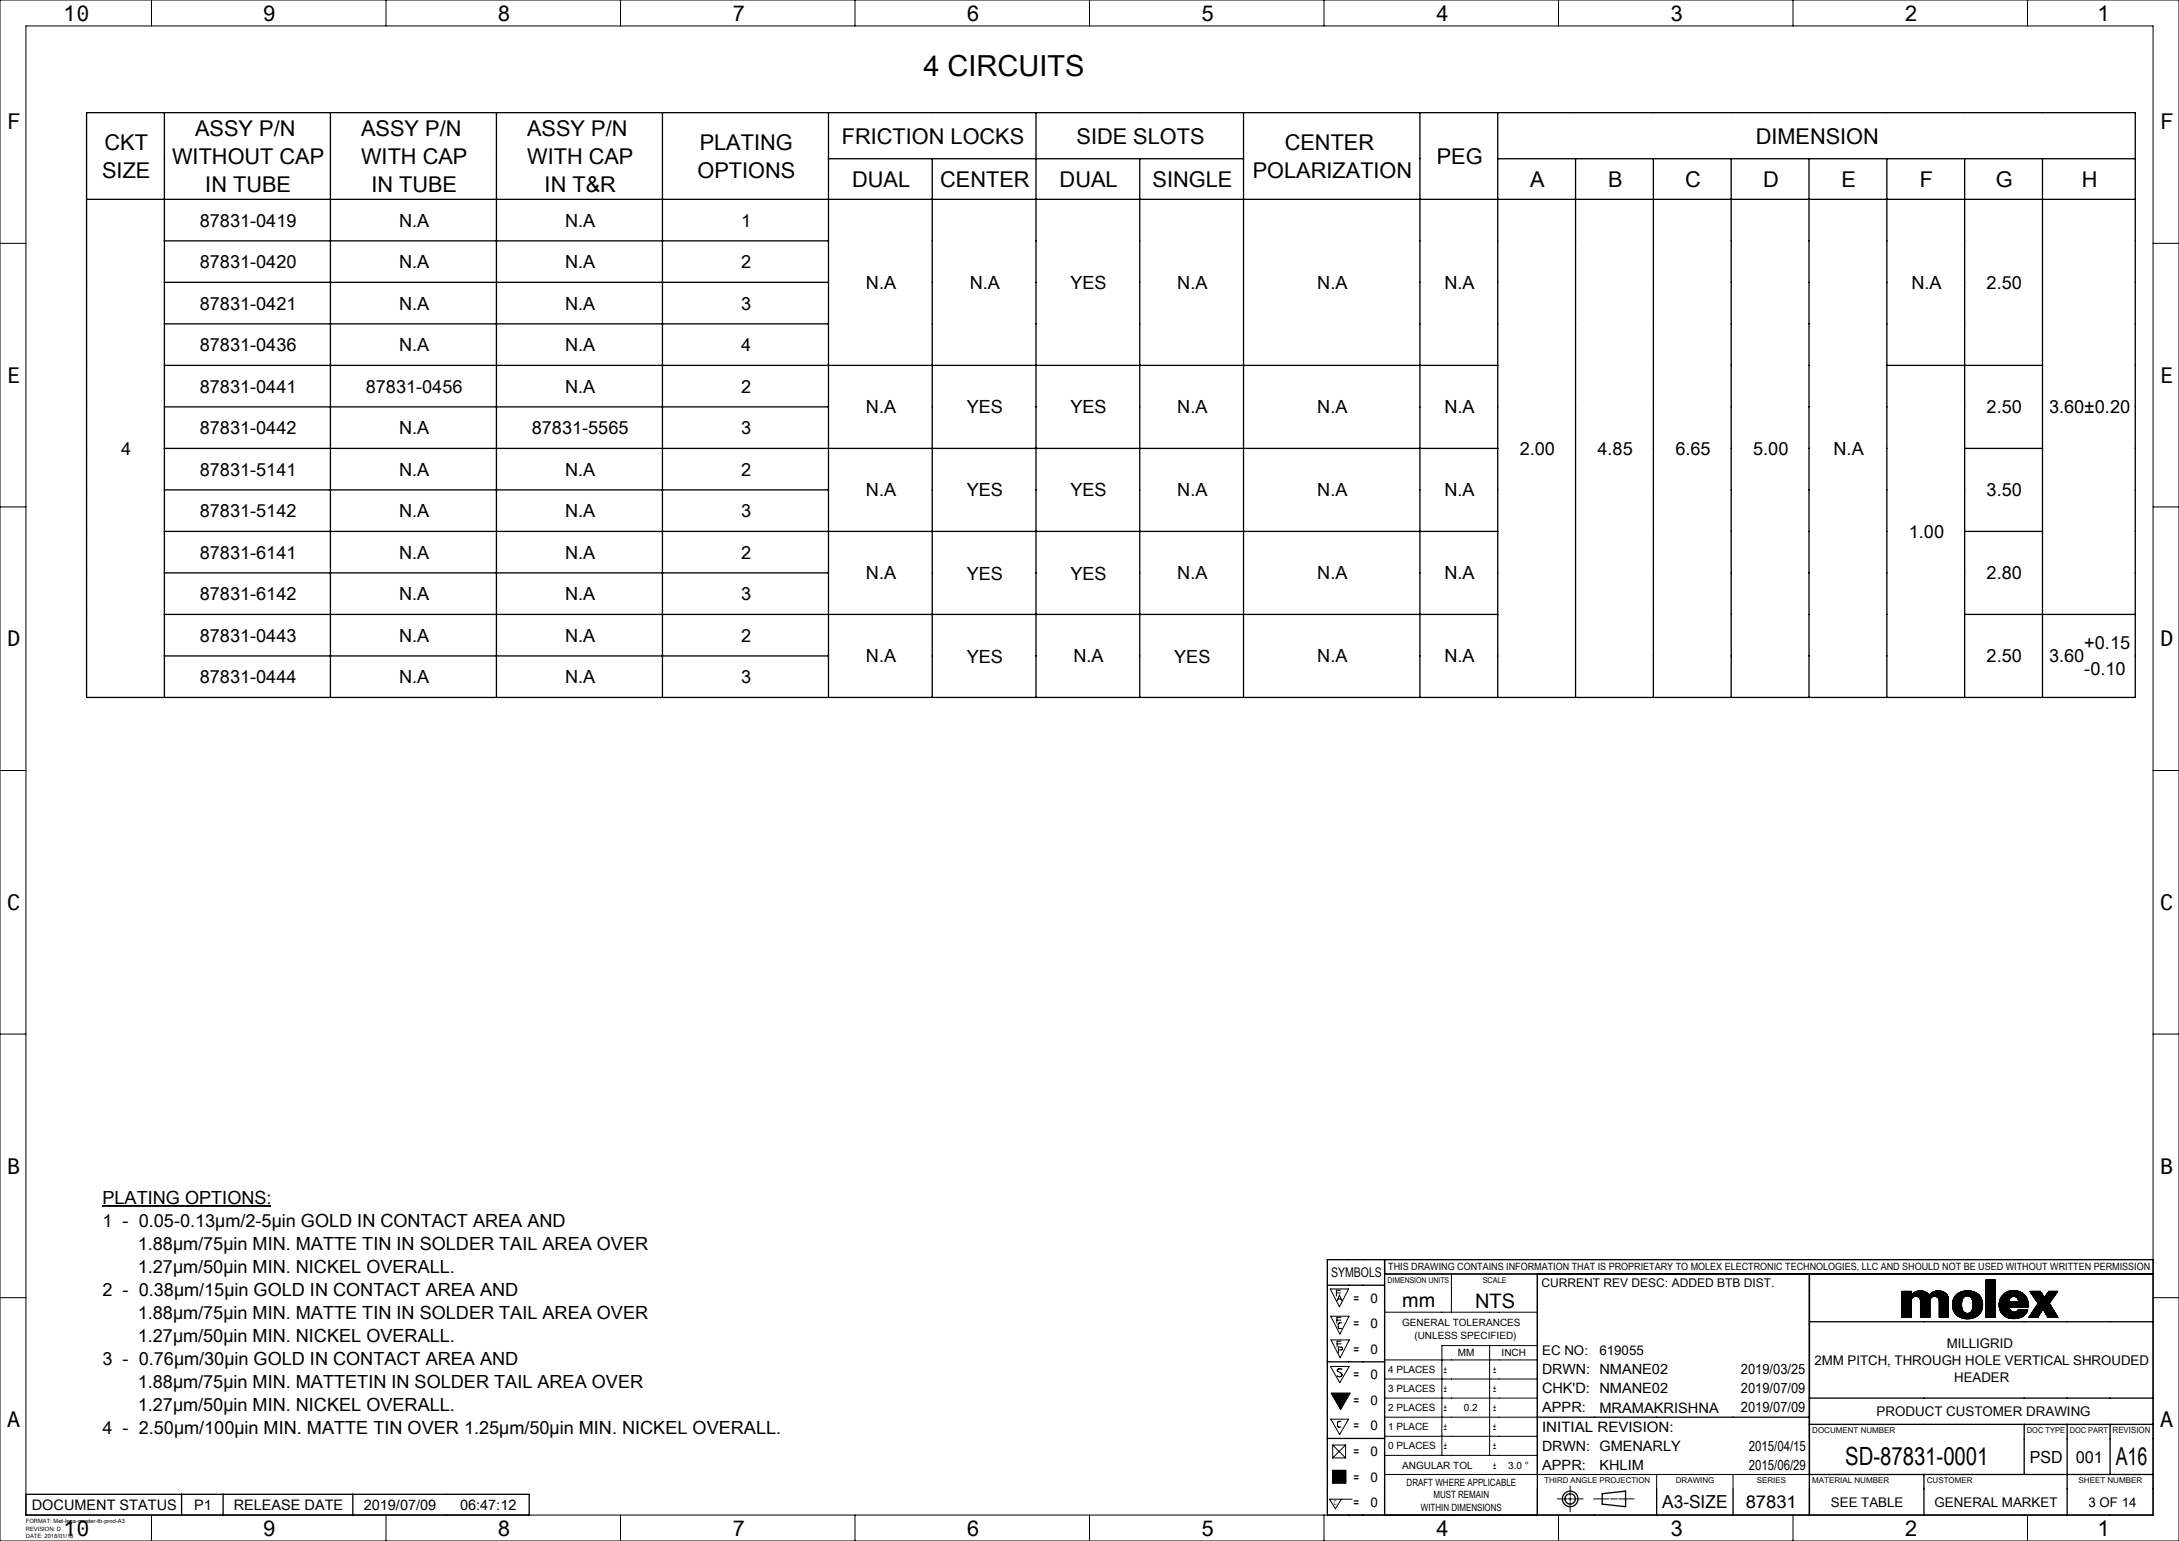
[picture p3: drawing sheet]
<svg xmlns="http://www.w3.org/2000/svg" width="420mm" height="297mm" viewBox="0 0 420 297" stroke-linecap="round" stroke-linejoin="round" font-family="sans-serif">
<g fill="none" stroke="#000" stroke-width=".19">
<path d="M0 0h420v297h-420zM5 5h410v287h-410zM29.2 0v5M74.4 0v5M119.6 0v5M164.8 0v5M210 0v5M255.2 0v5M300.4 0v5M345.6 0v5M390.8 0v5M0 46.9h5"/>
<path d="M415 46.9h5M0 97.7h5M415 97.7h5M0 148.5h5M415 148.5h5M0 199.3h5M415 199.3h5M19.8 232.3h32.3v.2h-32.3zM0 250.1h5M256.4 248.4h3.5l-1.7 3.5zM256.5 253.7h3.5l-1.7 3.4zM256.5 258.2h3.6l-1.8 3.5z"/>
<path d="M257.6 249.2h.8M257.7 254.4h.7M257.7 259h.8M257.7 250.7l.5-1.1 .4 1.1M257.9 250.4h.6M258.4 248.7h-.8v1.1M258.4 253.9h-.7v1.1M258.5 258.5h-.8v1.1M258.6 255h-.5l-.2 .3 .1 .6 .6 .2M266.9 252.9h29.4M279.8 245.5v7.4M287.1 259.3v21.2"/>
<path d="M296.3 259.3h-18.4v21.2M366.6 248.9h1.8M366.6 248.9v5M366.6 248.9h.1M366.7 248.9l-.1 .1M366.8 248.9l-.2 .2M367 248.9l-.4 .4M367.1 248.9l-.5 .5M367.2 248.9l-.6 .6M367.3 248.9l-.7 .7M367.4 248.9l-.8 .8M367.5 248.9l-.9 .9"/>
<path d="M367.6 248.9l-1 1M367.7 248.9l-1.1 1.1M367.8 248.9l-1.2 1.2M367.9 248.9l-1.3 1.3M368 248.9l-1.4 1.4M368.1 248.9l-1.5 1.5M368.2 248.9l-1.6 1.6M368.3 248.9l-1.7 1.7M368.4 250.7a.89 .89 0 0 1 .9-.9 .89 .89 0 0 1 .9 .9M368.4 253.7l-.2 .2M368.4 253.6l-.3 .3M368.4 253.5l-.4 .4"/>
<path d="M368.4 253.4l-.5 .5M368.4 253.3l-.6 .6M368.4 253.2l-.7 .7M368.4 253.2l-.8 .7M368.4 253.1l-.8 .8M368.4 253l-.9 .9M368.4 252.9l-1 1M368.4 252.8l-1.1 1.1M368.4 252.7l-1.2 1.2M368.4 252.6l-1.3 1.3M368.4 252.5l-1.4 1.4M368.4 252.4l-1.5 1.5"/>
<path d="M368.4 252.3l-1.6 1.6M368.4 252.2l-1.7 1.7M368.4 252.1l-1.8 1.8M368.4 252l-1.8 1.8M368.4 251.9l-1.8 1.8M368.4 251.8l-1.8 1.8M368.4 251.7l-1.8 1.8M368.4 251.6l-1.8 1.8M368.4 251.5l-1.8 1.8M368.4 251.4l-1.8 1.8M368.4 251.3l-1.8 1.9M368.4 251.2l-1.8 1.8"/>
<path d="M368.4 251.1l-1.8 1.8M368.4 251l-1.8 1.8M368.4 250.9l-1.8 1.8M368.4 250.8l-1.8 1.9M368.4 250.8l-1.8 1.8M368.4 250.7v3.2h-1.8M368.4 250.7l-1.8 1.8M368.4 249.6l-1.8 1.8M368.4 249.5l-1.8 1.8M368.4 249.4l-1.8 1.8M368.4 249.3l-1.8 1.9M368.4 249.3l-1.8 1.8"/>
<path d="M368.4 249.2l-1.8 1.8M368.4 249.1l-1.8 1.8M368.4 249l-1.8 1.8M368.4 248.9l-1.8 1.8M368.4 248.9v.7M368.4 250.6l-1.8 1.8M368.4 250.5l-1.8 1.8M368.5 250.4l-1.9 1.9M368.8 249.2l-2.2 2.2M369 249.1l-2.4 2.4M369.1 249l-2.5 2.5M369.2 249l-2.6 2.6"/>
<path d="M369.4 248.9l-2.8 2.8M369.5 248.9l-2.9 2.9M369.6 248.8l-3 3M369.7 248.8l-3.1 3.1M369.7 248.8l-3.1 3.2M369.8 248.8l-3.2 3.2M369.9 248.8l-3.3 3.3M369.9 250.1l1.2-1.1-1.2 1.1M370 248.8l-3.4 3.4M370.1 250.3l1.2-1.2-1.2 1.2M370.1 248.8l-1.2 1.1M370.1 248.8l-1.1 1.1"/>
<path d="M370.2 251.1l1.6-1.6-1.6 1.7M370.2 250.9l1.5-1.5-1.5 1.7M370.2 250.8l1.5-1.4-1.5 1.5M370.2 250.7v3.2M370.2 248.8l-1.1 1.1M370.2 248.8l-1 1M370.3 248.8l-1.1 1M370.3 248.8l-1 1M370.5 248.8l-1.1 1M370.5 248.8l-1 1.1M370.6 248.8l-1.1 1.1M370.6 248.8l-1 1.1"/>
<path d="M370.7 248.8l-1.1 1.1M370.7 248.9l-1.1 1M370.8 248.9l-1.1 1M370.8 248.9l-1.1 1.1M370.9 248.9l-1.1 1.1M371 248.9l-1.1 1.2M371.1 249l-1.1 1.1M371.1 249l-1.1 1.2M371.2 249.1l-1.2 1.1M371.3 249.1l-1.2 1.3M371.4 249.1l-1.3 1.4M371.5 249.2l-1.3 1.4"/>
<path d="M371.5 249.3l-1.3 1.3M371.6 249.3l-1.4 1.4M371.6 249.3l-1.4 1.5M371.9 249.6l-1.7 1.6M371.9 249.6a2.3 2.3 0 0 0-3.5 0M372 253.9h.1M372 253.8l-.1 .1M372 253.7l-.2 .2M372 253.6l-.3 .3M372 253.5l-.4 .4M372 253.4l-.5 .5M372 253.3l-.6 .6"/>
<path d="M372 253.1l-.8 .8M372 253l-.9 .9M372 252.9l-1 1M372 252.8l-1.1 1.1M372 252.7l-1.2 1.2M372 252.6l-1.3 1.3M372 252.5l-1.4 1.4M372 252.4l-1.5 1.5M372 252.3l-1.6 1.6M372 252.2l-1.7 1.7M372 252.1l-1.8 1.8M372 252l-1.8 1.8"/>
<path d="M372 251.9l-1.8 1.9M372 251.9l-1.8 1.8M372 251.8l-1.8 1.8M372 251.6l-1.8 1.9M372 251.6l-1.8 1.8M372 251.5l-1.8 1.8M372 251.4l-1.8 1.8M372 251.3l-1.8 1.9M372 251.3l-1.8 1.8M372 251.2l-1.8 1.8M372 251.1l-1.8 1.8M372 251l-1.8 1.9"/>
<path d="M372 251l-1.8 1.8M372 250.9l-1.8 1.8M372 250.8l-1.8 1.8M372 250.7l-1.8 1.9M372 250.6l-1.8 1.8M372 250.5l-1.8 1.9M372 250.5l-1.8 1.8M372.1 250.4l-1.9 1.9M372.2 250.2l-2 2M372.3 249.2l-2.1 2.1M372.4 249.1l-2.2 2.3M372.6 249l-2.4 2.4"/>
<path d="M372.8 248.9l-2.6 2.6M372.9 248.9l-2.7 2.7M373 248.9l-2.8 2.8M373 248.8l-2.8 2.9M373.1 248.8l-2.9 3M373.2 248.8l-3 3M373.3 248.8l-3.1 3.1M373.3 248.8l-3.1 3.2M373.5 248.8l-3.3 3.3M373.6 248.8l-1.2 1.2M373.7 248.8l-1.2 1.1M373.7 248.8l-1.1 1.1"/>
<path d="M373.8 248.8l-1.1 1.1M373.8 248.8l-1 1M373.9 248.8l-1.1 1M374 248.8l-1 1M374.1 248.8l-1 1.1M374.2 248.9l-1 1M374.3 248.9l-1.1 1M374.4 248.9l-1.1 1.1M374.4 248.9l-1 1.1M374.5 249l-1 1M374.6 249l-1.1 1.1M374.7 249l-1.1 1.1"/>
<path d="M374.7 249.1l-1.1 1.1M374.8 249.1l-1.1 1.2M374.8 249.1l-1.1 1.3M375 249.2l-1.3 1.3M375 249.3l-1.2 1.2M375 249.3l-1.2 1.3M375.1 249.3l-1.3 1.3M375.1 249.4l-1.3 1.3M375.2 249.4l.3 .8v3.7h-1.7v-3.2a.89 .89 0 0 0-.9-.9 .89 .89 0 0 0-.9 .9v3.2h-1.8M375.2 249.4a2.3 2.3 0 0 0-3.3 .2M375.2 249.4l-1.4 1.4M375.2 249.4l-1.4 1.5"/>
<path d="M375.3 249.5l-1.5 1.5M375.3 249.6l-1.5 1.5M375.3 249.6l-1.5 1.6M375.4 249.6l-1.6 1.6M375.4 249.7l-1.6 1.6M375.4 249.7l-1.6 1.7M375.4 249.8l-1.6 1.7M375.5 249.8l-1.7 1.7M375.5 249.9l-1.7 1.7M375.5 250l-1.7 1.7M375.5 250l-1.7 1.8M375.5 250.1l-1.7 1.8"/>
<path d="M375.5 250.2l-1.7 1.7M375.5 252.7l-1.2 1.2M375.5 252.5l-1.3 1.4M375.5 252.5l-1.4 1.4M375.5 252.4l-1.4 1.5M375.5 252.4l-1.5 1.5M375.5 252.3l-1.6 1.6M375.5 252.2l-1.6 1.7M375.5 252.2l-1.7 1.7M375.5 252.1l-1.7 1.8M375.5 252l-1.7 1.7M375.5 251.9l-1.7 1.8"/>
<path d="M375.5 251.9l-1.7 1.7M375.5 251.8l-1.7 1.8M375.5 251.8l-1.7 1.7M375.5 251.7l-1.7 1.7M375.5 251.6l-1.7 1.8M375.5 251.5l-1.7 1.8M375.5 251.5l-1.7 1.7M375.5 251.4l-1.7 1.7M375.5 251.3l-1.7 1.8M375.5 251.3l-1.7 1.7M375.5 251.2l-1.7 1.8M375.5 251.1l-1.7 1.8"/>
<path d="M375.5 251l-1.7 1.8M375.5 251l-1.7 1.7M375.5 250.9l-1.7 1.8M375.5 250.9l-1.7 1.7M375.5 250.8l-1.7 1.7M375.5 250.7l-1.7 1.8M375.5 250.7l-1.7 1.7M375.5 250.6l-1.7 1.8M375.5 250.5l-1.7 1.7M375.5 250.4l-1.7 1.8M375.5 250.4l-1.7 1.7M375.5 250.3l-1.7 1.8"/>
<path d="M375.5 250.3l-1.7 1.7M375.5 253.9h.1M375.5 253.8l-.1 .1M375.5 253.7l-.1 .2M375.5 253.7l-.2 .2M375.5 253.6l-.3 .3M375.5 253.5l-.4 .4M375.5 253.4l-.4 .5M375.5 253.4l-.5 .5M375.5 253.3l-.5 .6M375.5 253.3l-.6 .6M375.5 253.2l-.7 .7"/>
<path d="M375.5 253.1l-.7 .8M375.5 253l-.8 .9M375.5 253l-.9 .9M375.5 252.9l-1 1M375.5 252.8l-1 1.1M375.5 252.8l-1.1 1.1M375.5 252.7l-1.1 1.2M376.7 252.9a3.3 3.3 0 0 0 4.4 .7M377.4 249.3l-.7 .7M377.5 249.2l-.8 .9M377.7 249.1l-1.1 1.1M377.7 253.8l1-.8-.9 .9"/>
<path d="M377.8 249.1l-1.2 1.2M377.9 249l-1.4 1.4M378 253.9l.9-.8-.9 .9M378 249l-1.5 1.5M378.1 249l-1.6 1.6M378.1 251.5l-1.4 1.4M378.1 251.4l-1.5 1.4M378.1 251.6l-1.4 1.4 1.4-1.4M378.1 251.3l-1.5 1.5 1.5-1.4M378.1 251.2l-1.5 1.5M378.1 251.7l-1.3 1.3M378.1 251.8l-1.3 1.3"/>
<path d="M378.1 251.1l-1.5 1.5M378.1 251.8l-1.3 1.3 1.3-1.2M378.1 251.9l-1.2 1.3M378.1 251l-1.6 1.6M378.1 252l-1.2 1.2M378.1 250.9l-1.6 1.6M378.1 252.1l-1.2 1.2M378.2 250.8l-1.7 1.7M378.2 252.1l-1.2 1.2M378.2 252.2l-1.2 1.1M378.2 250.7l-1.7 1.7M378.2 252.2l-1.2 1.2"/>
<path d="M378.2 250.6l-1.7 1.8M378.2 252.3l-1.1 1.1 1.1-1.1M378.2 252.4l-1.1 1.1M378.3 250.5l-1.9 1.8 1.8-1.7M378.3 252.4l-1.1 1.1M378.3 248.9l-1.9 1.9M378.3 252.5l-1.1 1M378.3 252.5a.98 .98 0 0 0 .9 .6 .98 .98 0 0 0 .9-.6M378.3 252.5l-1.1 1.1M378.3 252.6l-1 1 1-1M378.3 250.3l-1.9 1.9M378.3 252.6l-.9 1"/>
<path d="M378.4 252.7l-1 1M378.4 252.8l-.9 .9M378.4 248.9l-2 2M378.5 252.8l-1 .9M378.5 248.8l-2.1 2.2M378.5 252.8l-.9 1M378.5 252.9l-.8 .9 .9-.9M378.6 248.8l-2.2 2.2M378.6 248.8l-2.3 2.3M378.7 253l-.9 .9M378.7 248.8l-2.4 2.4M378.7 253l-.8 .9"/>
<path d="M378.8 253l-.9 .9M378.9 248.8l-2.6 2.5M378.9 248.8l-2.6 2.6M379 253.1l-1 .9M379 248.8l-2.7 2.6M379 253.1l-.9 .9M379.1 248.8l-2.8 2.7M379.1 253.1l-.9 .9M379.1 248.8l-2.8 2.8M379.2 253.1l-.9 .9M379.2 248.8l-2.9 2.8M379.2 253.1l-.9 1"/>
<path d="M379.2 248.8l-2.9 2.9M379.3 253.1l-.9 1M379.4 248.8l-3.1 3M379.4 253.1l-1 1M379.5 248.8l-3.1 3.1M379.5 253.1l-1 1M379.6 248.8l-3.2 3.2M379.6 253l-1 1.1M379.7 248.8l-3.3 3.3M379.8 252.9l-1.2 1.2M379.8 248.8l-1.1 1.1M379.8 250l1-.9-.9 .9"/>
<path d="M379.9 248.8l-1 1M379.9 248.8l-.9 1M380 248.8l-.9 1M380 248.9l-.9 .9M380.1 248.9l-.9 .9M380.1 250.4l.2 .8-.2 1.3M380.1 250.4a1.02 1.02 0 0 0-1.1-.6 1.02 1.02 0 0 0-.8 1l-.1 .9 .2 .8M380.1 248.9l-.8 .9M380.2 252.1l1.8-1.6-1.8 1.7M380.2 248.9l-.9 .9M380.3 250.9l1.3-1.2-1.3 1.3M380.3 248.9l-.9 .9"/>
<path d="M380.3 251.1l1.4-1.3-1.4 1.4M380.3 251.6l1.5-1.5-1.5 1.6M380.3 248.9l-.8 .9M380.4 248.9l-.9 .9M380.4 249l-.8 .8M380.5 249l-.9 .8M380.5 249l-.9 .9M380.6 249l-.9 .9M380.6 249l-.8 1 .9-.9M380.7 249.1l-.9 .9M380.8 249.1l-.9 1M380.9 249.2l-.9 .9"/>
<path d="M381 249.2l-1 1M381.1 249.3l-1 1M381.1 249.3l-1 1.1 1-1.1M381.1 249.3a3.3 3.3 0 0 0-4.4 .7 3.1 3.1 0 0 0 0 2.9M381.1 249.3l.7 .7M381.2 249.3l-1.1 1.1M381.2 249.4l-1.1 1.1M381.3 249.4l-1.1 1.1M381.3 249.4l-1.1 1.2M381.3 249.5l-1.1 1.1M381.4 249.5l-1.2 1.2M381.4 249.6l-1.2 1.2"/>
<path d="M381.5 249.6l-1.3 1.3M381.5 253.3l-.1 .1M381.6 249.7l-1.3 1.3M381.6 249.7l-1.3 1.4M381.7 249.8l-1.4 1.5M381.7 253l-.6 .6M381.7 249.9l-1.4 1.4M381.8 250l-1.5 1.4M381.8 250l-1.5 1.5M381.8 250a2.85 2.85 0 0 1-.7 3.6M381.8 252.9l-.8 .8M381.9 250.2l-1.6 1.6"/>
<path d="M381.9 252.8l-1 1M381.9 250.2l-1.6 1.7M381.9 252.7l-1.2 1.1M381.9 250.3l-1.6 1.6M381.9 250.3l-1.6 1.7M381.9 250.4l-1.7 1.7M382 252.5l-1.5 1.4M382 250.5l-1.8 1.9M382 252.4l-1.6 1.6M382 250.6l-1.9 1.9M382 250.6l-1.9 2M382 252.3l-1.7 1.7"/>
<path d="M382 250.7l-2 2.1M382.1 252.2l-1.8 1.8M382.1 250.7l-3.4 3.4M382.1 250.8l-3.4 3.3M382.1 252.1l-1.9 2M382.1 250.8l-3.3 3.4M382.1 250.9l-3.3 3.3M382.1 252.1l-2 2M382.1 250.9l-3.2 3.3M382.1 252l-2.1 2.1M382.1 251l-3.1 3.2M382.1 251.1l-3.1 3.1"/>
<path d="M382.1 251.9l-2.2 2.2M382.1 251.1l-3 3.1M382.1 251.8l-2.3 2.3M382.1 251.2l-3 3M382.1 251.7l-2.4 2.5M382.1 251.2l-2.9 3M382.1 251.7l-2.5 2.5M382.1 251.3l-2.8 2.9M382.2 251.6l-2.6 2.6M382.2 251.4l-2.9 2.8M382.2 251.5l-2.7 2.7M382.2 251.5l-2.8 2.7"/>
<path d="M382.8 246.7v7.2h1.8v-7.2M382.8 246.7h1.8M382.8 246.7h.1M382.9 246.7l-.1 .2M383 246.7l-.2 .2M383 246.7l-.2 .3M383.1 246.7l-.3 .3M383.2 246.7l-.4 .4M383.2 246.7l-.4 .5M383.3 246.7l-.5 .5M383.3 246.7l-.5 .6M383.5 246.7l-.7 .7"/>
<path d="M383.5 246.7l-.7 .8M383.6 246.7l-.8 .8M383.6 246.7l-.8 .9M383.7 246.7l-.9 .9M383.8 246.7l-1 1M383.8 246.7l-1 1.1M383.9 246.7l-1.1 1.2M384 246.7l-1.2 1.2M384.1 246.7l-1.3 1.3M384.2 246.7l-1.4 1.4M384.2 246.7l-1.4 1.5M384.3 246.7l-1.5 1.5"/>
<path d="M384.4 246.7l-1.6 1.6M384.5 246.7l-1.7 1.7M384.5 246.7l-1.7 1.8M384.6 253.8l-.1 .1M384.6 253.7l-.2 .2M384.6 253.6l-.2 .3M384.6 253.6l-.3 .3M384.6 253.5l-.4 .4M384.6 253.3l-.5 .6M384.6 253.3l-.6 .6M384.6 253.2l-.7 .7M384.6 253.1l-.8 .8"/>
<path d="M384.6 253l-.9 .9M384.6 252.9l-1 1M384.6 252.8l-1.1 1.1M384.6 252.7l-1.2 1.2M384.6 252.6l-1.3 1.3M384.6 252.5l-1.4 1.4M384.6 252.4l-1.5 1.5M384.6 252.3l-1.6 1.6M384.6 252.2l-1.7 1.7M384.6 252.1l-1.8 1.8M384.6 252l-1.8 1.9M384.6 252l-1.8 1.8"/>
<path d="M384.6 251.9l-1.8 1.8M384.6 251.8l-1.8 1.8M384.6 251.7l-1.8 1.9M384.6 251.7l-1.8 1.8M384.6 251.6l-1.8 1.8M384.6 251.5l-1.8 1.8M384.6 251.4l-1.8 1.9M384.6 251.3l-1.8 1.8M384.6 251.2l-1.8 1.8M384.6 251.1l-1.8 1.9M384.6 251.1l-1.8 1.8M384.6 251l-1.8 1.8"/>
<path d="M384.6 250.9l-1.8 1.9M384.6 250.8l-1.8 1.9M384.6 250.8l-1.8 1.8M384.6 250.7l-1.8 1.8M384.6 250.6l-1.8 1.8M384.6 250.5l-1.8 1.9M384.6 250.4l-1.8 1.9M384.6 250.4l-1.8 1.8M384.6 250.3l-1.8 1.8M384.6 250.2l-1.8 1.9M384.6 250.2l-1.8 1.8M384.6 250.1l-1.8 1.8"/>
<path d="M384.6 250l-1.8 1.8M384.6 249.9l-1.8 1.9M384.6 249.8l-1.8 1.8M384.6 249.7l-1.8 1.8M384.6 249.6l-1.8 1.9M384.6 249.6l-1.8 1.8M384.6 249.5l-1.8 1.8M384.6 249.4l-1.8 1.9M384.6 249.3l-1.8 1.9M384.6 249.3l-1.8 1.8M384.6 249.2l-1.8 1.8M384.6 249.1l-1.8 1.8"/>
<path d="M384.6 249l-1.8 1.9M384.6 248.9l-1.8 1.9M384.6 248.9l-1.8 1.8M384.6 248.8l-1.8 1.8M384.6 248.7l-1.8 1.9M384.6 248.7l-1.8 1.8M384.6 248.6l-1.8 1.8M384.6 248.4l-1.8 1.9M384.6 248.4l-1.8 1.8M384.6 248.3l-1.8 1.8M384.6 248.2l-1.8 1.8M384.6 248.1l-1.8 1.9"/>
<path d="M384.6 248.1l-1.8 1.8M384.6 248l-1.8 1.8M384.6 247.9l-1.8 1.8M384.6 247.8l-1.8 1.9M384.6 247.8l-1.8 1.8M384.6 247.7l-1.8 1.8M384.6 247.6l-1.8 1.8M384.6 247.5l-1.8 1.9M384.6 247.4l-1.8 1.9M384.6 247.4l-1.8 1.8M384.6 247.3l-1.8 1.8M384.6 247.2l-1.8 1.9"/>
<path d="M384.6 247.2l-1.8 1.8M384.6 247.1l-1.8 1.8M384.6 246.9l-1.8 1.9M384.6 246.9l-1.8 1.8M384.6 246.8l-1.8 1.8M384.6 246.7l-1.8 1.8M385.3 251.8l.4 1.1M385.3 251.2v.6M386.4 249.2l-.6 .6M386.6 249.1l-.9 .9M386.7 249l-1.1 1.1M386.9 249l-1.3 1.3"/>
<path d="M387 248.9l-1.5 1.5M387.1 248.9l-1.6 1.6M387.2 248.8l-1.7 1.8M387.3 250.8l-1.8 1.7M387.3 250.7l-1.8 1.8M387.3 250.8l-1.8 1.8M387.3 251.9l-1.4 1.4M387.3 252l-1.3 1.3M387.3 250.6l-1.8 1.8M387.3 252.1l-1.3 1.2M387.3 250.5l-1.8 1.9M387.3 252.1l-1.2 1.3"/>
<path d="M387.3 248.8l-1.9 1.9M387.3 250.9l-1.8 1.7M387.3 250.4l-1.9 1.9M387.3 252.2l-1.2 1.2M387.3 252.3l-1.2 1.2M387.4 252.3l-1.2 1.2M387.4 250.3l-2 2M387.4 252.4l-1.2 1.1M387.4 250.9l-1.8 1.8M387.4 248.8l-2 2M387.4 252.4l-1.1 1.2M387.5 248.8l-2.1 2.1"/>
<path d="M387.5 252.5l-1.1 1.2M387.5 250.9l-1.9 1.9M387.5 252.6l-1.1 1.1M387.5 248.8l-2.1 2.2M387.6 252.6l-1.1 1.1M387.6 250.1a.9 .9 0 0 1 1-.1 .9 .9 0 0 1 .4 .9h-1.7l.1-.6zM387.6 252.7l-1.1 1M387.6 248.8l-2.2 2.2M387.6 250.9l-2 1.9M387.6 252.7l-1 1.1M387.7 250.9l-2 2M387.7 252.7l-1.1 1.1"/>
<path d="M387.7 250.9l-2 2 2.1-2M387.8 252.8l-1 1.1M387.8 248.7l-2.5 2.5M387.9 250.9l-2.2 2.1M387.9 252.8l-1.1 1.1M387.9 248.7l-2.6 2.6M387.9 250.9l-2.1 2.1M387.9 248.7l-2.6 2.7M388 252.9l-1.1 1M388 250.9l-2.2 2.2 2.2-2.2M388 248.7l-2.7 2.7M388.1 252.9l-1.2 1"/>
<path d="M388.1 248.7l-2.8 2.8M388.1 252.9l-1.1 1.1M388.2 250.9l-2.3 2.3M388.2 252.9l-1.1 1.1M388.2 248.7l-2.9 2.9M388.2 251.9l2.2-2.1-2.1 2.1M388.3 252.9l-1.2 1.1M388.3 250.9l-2.4 2.3M388.3 248.7l-3 3M388.3 250.9l-1 1M388.3 252.9l-1.1 1.1M388.4 248.7l-3.1 3.1"/>
<path d="M388.4 250.9l-1 1M388.4 249.9l1-.9-1 .9M388.4 252.9l-1.2 1.2M388.5 250.9l-1.1 1M388.5 248.7l-3.2 3.2M388.5 252.9l-1.2 1.2M388.5 250.9l-1 1M388.5 248.8l-3.2 3.1M388.6 248.8l-3.2 3.2M388.6 250.9l-1.1 1M388.7 250.9l-1 1M388.7 248.8l-3.3 3.3"/>
<path d="M388.7 252.7l-1.4 1.4M388.8 250.9l-1.1 1M388.8 248.8l-3.4 3.4M388.8 250.9l-1 1M388.9 248.8l-1.2 1.2M388.9 250.9l-1.1 1M388.9 248.8l-1.1 1.1M388.9 250.9l-1 1M389 248.8l-1.1 1.1M389 251.9l1.7-1.6-1.7 1.6M389 250.9l-1 1M389 248.9l-1 1"/>
<path d="M389 250.5l1.1-1-1.1 1.1M389 252.4l-.1 .2M389.1 250.8l1.2-1.2-2.3 2.3M389.1 252.4l-1.7 1.7M389.1 248.9l-1 1M389.1 252.4l-1.6 1.7M389.2 248.9l-1 1M389.2 248.9l-.9 1M389.2 252.4l-1.7 1.7M389.3 252.4l-1.7 1.7M389.3 248.9l-.9 1M389.4 252.4l-1.7 1.7"/>
<path d="M389.5 249l-1 .9M389.5 249l-.9 1M389.5 252.4l-1.7 1.7M389.5 249.1l-.8 .9M389.6 252.4l-1.7 1.7M389.7 249.1l-1 1M389.7 252.4l-1.7 1.7M389.7 249.1l-.9 1 .9-.9M389.8 249.2l-1 1M389.8 252.4l-1.7 1.7M389.8 249.2l-.9 1M389.9 252.4l-1.7 1.7"/>
<path d="M389.9 249.3l-1 .9M389.9 249.3l-1 1M390 249.3l-1 1.1M390 252.4l-1.8 1.7M390 249.4l-1 1M390 252.4l-1.7 1.7M390.1 249.4l-1.1 1.1M390.1 252.4l-1.7 1.7M390.2 249.5l-1.2 1.1M390.2 252.4l-1.7 1.7M390.2 249.5l-1.1 1.2M390.2 249.6l-1.1 1.1"/>
<path d="M390.3 252.4l-1.7 1.7M390.3 249.7l-2.2 2.2M390.3 252.4l-1.6 1.7M390.4 249.8l-2.1 2.1M390.4 249.8l-2 2.1M390.5 249.9l-2.1 2M390.5 252.4l-1.8 1.7M390.5 249.9l-2 2M390.5 252.4l-1.6 1.7M390.5 250l-1.9 1.9M390.5 253.1l-.4 .5M390.6 250l-1.9 1.9"/>
<path d="M390.6 250.1l-1.9 1.8M390.6 252.4l-1.6 1.7M390.6 250.1a2.85 2.85 0 0 0-3-1.3 2.85 2.85 0 0 0-2.3 2.4M390.6 250.1l.3 .7 .1 1.1h-3.7a.92 .92 0 0 0 .6 .9 .92 .92 0 0 0 1.1-.4h1.9M390.6 250.1l-1.8 1.8M390.6 250.1l-1.7 1.8M390.6 250.2l-1.7 1.7M390.6 253l-.7 .7M390.6 252.4l-1.6 1.6M390.7 252.4l-1.6 1.6M390.7 252.9l-.9 .9M390.7 250.3l-1.5 1.6"/>
<path d="M390.7 250.4l-1.5 1.5M390.7 250.4l-1.4 1.5M390.8 252.8l-1.1 1M390.8 250.5l-1.5 1.4M390.8 252.4l-1.6 1.6M390.8 250.5l-1.4 1.4M390.8 250.6l-1.3 1.3M390.8 252.6l-1.3 1.3M390.8 252.4l-1.5 1.6M390.8 250.7l-1.2 1.2M390.8 252.5l-1.4 1.4M390.9 252.4a2.62 2.62 0 0 1-3.1 1.7 2.64 2.64 0 0 1-2.1-1.2"/>
<path d="M390.9 250.7l-1.2 1.2M390.9 250.8l-1.1 1.1M390.9 250.9l-1 1M390.9 251l-.9 .9M390.9 251.1l-.8 .8M390.9 251.1l-.7 .8M391 251.2l-.8 .7M391 251.2l-.7 .7M391 251.3l-.6 .6M391 251.4l-.5 .5M391 251.5l-.4 .4M391 251.5l-.3 .4"/>
<path d="M391 251.6l-.3 .3M391 251.7l-.2 .2M391 251.8l-.1 .1M391 251.8v.1M391 253.9h1.8l1-1.6 .9 1.6M391.3 248.9h.1M391.4 248.9l-.1 .1M391.5 248.9l-.2 .1M391.6 248.9l-.2 .2M391.7 248.9l-.3 .2M391.8 248.9l-.3 .3M391.9 248.9l-.4 .3"/>
<path d="M391.9 248.9l-.4 .4M392 248.9l-.4 .4M392.1 248.9l-.5 .5M392.1 250.2l1.3-1.2-1.2 1.2M392.2 248.9l-.6 .5M392.2 248.9l-.5 .6M392.3 248.9l-.6 .6M392.4 250.5l1.2-1.2-1.2 1.3M392.4 248.9l-.7 .7M392.5 250.6l1.2-1.1-1.2 1.2M392.5 248.9l-.7 .7M392.6 248.9l-.8 .8"/>
<path d="M392.7 248.9l-.8 .9 .9-.9M392.8 248.9l-.9 .9M392.8 253.8v.1M392.9 248.9l-1 .9M392.9 253.7l-.2 .2M392.9 248.9l-1 1M393 253.5l-.3 .4M393.1 248.9l-1.1 1.1M393.1 253.4l-.5 .5M393.2 248.9l-1.1 1.2 1.1-1.2M393.2 253.2l-.6 .7M393.3 248.9h-2l1.5 2.3-1.8 2.7"/>
<path d="M393.3 248.9l.7 1.2M393.3 248.9l-1.2 1.2M393.4 249.1l-1.2 1.2M393.4 252.9l-1 1M393.5 249.2l-1.2 1.1M393.5 249.2l-1.2 1.2M393.5 252.7l-1.1 1.2M393.5 249.3l-1.2 1.2M393.6 252.6l-1.3 1.3M393.6 249.4l-1.2 1.2M393.7 249.5l-1.2 1.2M393.7 249.6l-1.2 1.1"/>
<path d="M393.7 252.4l-1.4 1.5M393.7 249.6l-1.1 1.2M393.8 249.7l-1.2 1.2M393.8 249.7l-1.1 1.2M393.8 249.8l-1.1 1.1M393.9 252.4l1.2-1.1-1.2 1.2M393.9 249.8l-1.2 1.2M393.9 249.9l-1.2 1.1M393.9 249.9l-1.2 1.2M393.9 249.9l-1.1 1.2M393.9 252.6l1.2-1.2-1.1 1.2M394 250l-1.2 1.2"/>
<path d="M394 250.1l-1.3 1.3M394 252.7l1.2-1.1-1.1 1.2M394 250.1l.9-1.2h1.7l-1.6 2.3 1.7 2.7h-2M394.1 252.9l1.2-1.2-1.1 1.2M394.2 253l1.2-1.1-1.1 1.2M394.9 248.9v.1M395 251.2l-1.2 1.2M395 248.9l-.4 .5M395.1 251.3l-1.2 1.2M395.1 248.9l-.7 .7M395.2 251l-1.4 1.3M395.2 248.9l-.9 .8"/>
<path d="M395.2 251.4l-1.2 1.2M395.2 251.5l-1.2 1.2M395.2 248.9l-1 1M395.3 251.6l-1.2 1.3 1.2-1.2M395.3 248.9l-2.7 2.6M395.3 250.8l-3.1 3.1M395.3 248.9l-2.8 2.8M395.4 251.8l-1.2 1.2M395.4 248.9l-3 3M395.4 250.6l-3.3 3.3M395.5 252l-1.2 1.2 1.2-1.2M395.5 248.9l-3.4 3.4"/>
<path d="M395.5 252l-1.2 1.2M395.6 252.1l-1.2 1.2M395.6 250.4l-3.5 3.5M395.6 248.9l-3.6 3.6M395.6 252.2l-1.2 1.1M395.6 252.2l-1.1 1.2M395.6 248.9l-3.7 3.7M395.7 252.3l-1.2 1.2M395.7 252.3l-1.2 1.3M395.7 248.9l-3.9 3.9M395.8 252.4l-1.2 1.2M395.8 248.9l-4.2 4.1"/>
<path d="M395.8 252.5l-1.2 1.1M395.8 252.5l-1.2 1.2M395.8 248.9l-4.3 4.3M395.8 252.6l-1.1 1.2M395.9 250l-3.9 3.9M395.9 252.6l-1.2 1.2M395.9 248.9l-4.5 4.5M395.9 252.7l-1.2 1.2M395.9 252.7l-1.1 1.2M396 252.7l-1.2 1.2M396 252.8l-1.1 1.1M396 249.8l-4.1 4.1"/>
<path d="M396 248.9l-4.8 4.8M396 253.9l.4-.4-.3 .4M396 252.9l-1 1M396.1 252.9l-1 1M396.1 248.9l-5 5M396.1 253l-.9 .9M396.1 249.6l-4.3 4.3M396.1 253l-.8 .9M396.2 253.1l-.8 .8M396.2 248.9l-5 5M396.2 253.2l-.7 .7M396.3 253.2l-.7 .7"/>
<path d="M396.3 253.9l.2-.2-.2 .2M396.3 249.4l-4.5 4.5M396.3 253.3l-.6 .6M396.3 248.9l-5 5M396.3 253.3l-.5 .6M396.4 253.4l-.6 .5M396.4 248.9l-5 5M396.4 253.4l-.5 .5M396.4 249.2l-4.7 4.7M396.5 253.6l-.4 .3M396.5 253.6l-.3 .3M396.5 248.9l-5 5"/>
<path d="M396.6 249l-4.9 4.9M396.6 253.7l-.2 .2M396.6 248.9l-5 5M396.6 253.8l-.1 .1M396.6 253.8v.1M396.6 253.9h.1M415 250.1h5M256.4 263.4h3.7l-1.9 3.1zM256.5 273.5h3.4l-1.7 3zM256.6 268.5h3.6l-1.8 3.2zM256.7 268.5l-.1 .1M256.9 278.5h2.5"/>
<path d="M256.9 278.5v2.5M256.9 278.5l2.5 2.5M257 268.5l-.3 .3M257.3 268.5l-.5 .4M257.5 268.5l-.6 .6M257.8 268.5l-.8 .8M258 260.2h.5a.28 .28 0 0 0 .3-.3 .28 .28 0 0 0-.3-.3h-.5v1.1M258.1 268.5l-1 1M258.4 268.5l-1.2 1.1M258.5 273.9l-.5 .1-.2 .3 .1 .6 .6 .1M258.6 264a.47 .47 0 0 0-.5-.2 .47 .47 0 0 0-.3 .5l.7 .3a.47 .47 0 0 1 0 .7 .47 .47 0 0 1-.7-.1l-.1-.1M258.6 268.5l-1.3 1.3"/>
<path d="M258.6 271.3l-.3 .3M258.9 268.5l-1.5 1.5M259 270.6l-.8 .8M259.2 268.5l-1.7 1.7M259.4 278.5v2.5M259.4 278.5l-2.5 2.5M259.4 270l-1.3 1.2M259.5 268.5l-1.9 1.8M259.7 268.5l-2 2M259.8 269.3l-1.8 1.7M260 268.5l-2.2 2.2M260.2 268.6l-2.3 2.3"/>
<path d="M266.9 262.1h29.4M266.9 265.8h29.4M266.9 269.5h29.4M266.9 273.1h29.4M266.9 276.8h29.4M29.2 292v5M74.4 292v5M119.6 292v5M164.8 292v5M210 292v5M255.2 292v5M256.9 281h2.5"/>
<path d="M256.9 283.4h2.5v2.4h-2.5zM256.9 284.1h2.5M256.9 283.8h2.5M256.9 285.7h2.5M256.9 284.3h2.5M256.9 284.6h2.5M256.9 285.3h2.5M256.9 285.8h2.5M256.9 283.4h2.5M256.9 285.6h2.5M256.9 284.7h2.5M256.9 283.5h2.5"/>
<path d="M256.9 285.4h2.5M256.9 284.5h2.5M256.9 284h2.5M256.9 284.9h2.5M256.9 284.4h2.5M256.9 283.9h2.5M256.9 285.5h2.5M256.9 283.6h2.5M256.9 285.2h2.5M256.9 284.8h2.5M256.9 285.1h2.5M256.9 284.2h2.5"/>
<path d="M256.9 285h2.5M256.9 283.7h2.5M258.5 288.9l-1.1 1.9-1.2-1.9h4.4M266.9 292v-46.5h29.4v46.5M266.9 284.2h81.9v2.7M266.9 280.5h29.4M300.1 288.9h2M300.4 292v5M302.3 288.9h.7M302.6 286.4v1.9M302.6 288.5v.7M302.6 289.4v2"/>
<path d="M303.2 288.9h1.9M307.2 288.9h2.9M310.4 288.9h1.3M312 288.9h3M319.3 284.2v2.7M334 284.2v2.7M345.6 292v5M390.8 292v5"/>
</g>
<g fill="none" stroke="#000" stroke-width=".25">
<path d="M16.7 21.7h394.9v112.7h-394.9zM16.7 38.4h394.9M31.7 21.7v112.7M63.7 21.7v112.7M95.7 21.7v112.7M127.7 21.7v112.7M159.7 21.7v112.7M159.7 30.6h80M179.7 30.6v103.8M199.7 21.7v112.7M219.7 30.6v103.8M239.7 21.7v112.7"/>
<path d="M273.7 21.7v112.7M288.7 30.6h122.9M288.7 21.7v112.7M303.7 30.6v103.8M318.7 30.6v103.8M333.7 30.6v103.8M348.7 30.6v103.8M363.7 30.6v103.8M378.7 30.6v103.8M393.7 30.6v103.8M31.7 46.4h128M31.7 54.4h128"/>
<path d="M31.7 62.4h128M31.7 70.4h257M31.7 78.4h128M363.7 70.4h30M31.7 86.4h257M31.7 94.4h128M378.7 86.4h15M31.7 102.4h257M31.7 110.4h128M31.7 118.4h257M378.7 102.4h15M378.7 118.4h32.9"/>
<path d="M31.7 126.4h128M255.8 247.7h11.1M266.9 242.8v49.2h-11.1v-49.2h159.2v49.2h-118.7v-5.1M266.9 245.5h148.1M296.3 245.5v38.7M348.8 254.7h66.2M348.8 245.5v46.5M255.8 262.5h11.1M255.8 277.2h11.1M296.3 273.1h52.5M348.8 269.5h66.2M348.8 274.5h66.2"/>
<path d="M390.2 274.5v9.7M398.4 274.5v17.5M406.7 274.5v9.7M5 288h97v4h-97zM35 288v4M43 288v4M68 288v4M308.8 287.9l4.5-.5v3l-4.5-.5zM319.3 286.9v5.1M334 286.9v5.1M348.8 284.2h66.2M370.8 284.2v7.8"/>
<circle cx="302.6" cy="288.9" r="1"/>
<circle cx="302.6" cy="288.9" r="1.5"/>
</g>
<text font-size="5.6" x="178" y="14.6">4 CIRCUITS</text>
<g font-size="4.8">
<text x="355.6" y="282.4">SD-87831-0001</text>
<text x="407.8" y="282.3">A16</text>
</g>
<g font-size="4.2">
<text x="12.2" y="4">10</text>
<text x="50.7" y="4">9</text>
<text x="95.9" y="4">8</text>
<text x="141.1" y="4">7</text>
<text x="186.3" y="4">6</text>
<text x="231.5" y="4">5</text>
<text x="276.7" y="4">4</text>
<text x="321.9" y="4">3</text>
<text x="367.1" y="4">2</text>
<text x="404.3" y="4">1</text>
<text x="1.4" y="25">F</text>
<text x="20.2" y="28.9">CKT</text>
<text x="37.6" y="26.3">ASSY P/N</text>
<text x="69.6" y="26.3">ASSY P/N</text>
<text x="101.6" y="26.3">ASSY P/N</text>
<text x="134.9" y="28.9">PLATING</text>
<text x="162.3" y="27.7">FRICTION LOCKS</text>
<text x="207.5" y="27.7">SIDE SLOTS</text>
<text x="247.6" y="28.9">CENTER</text>
<text x="338.4" y="27.7">DIMENSION</text>
<text x="416.4" y="25">F</text>
<text x="19.7" y="34.3">SIZE</text>
<text x="33.2" y="31.6">WITHOUT CAP</text>
<text x="69.6" y="31.6">WITH CAP</text>
<text x="101.6" y="31.6">WITH CAP</text>
<text x="134.4" y="34.3">OPTIONS</text>
<text x="241.5" y="34.3">POLARIZATION</text>
<text x="276.9" y="31.6">PEG</text>
<text x="39.6" y="36.9">IN TUBE</text>
<text x="71.6" y="36.9">IN TUBE</text>
<text x="105" y="36.9">IN T&amp;R</text>
<text x="164.2" y="36">DUAL</text>
<text x="181.2" y="36">CENTER</text>
<text x="204.2" y="36">DUAL</text>
<text x="222.2" y="36">SINGLE</text>
<text x="294.9" y="36">A</text>
<text x="309.9" y="36">B</text>
<text x="324.8" y="36">C</text>
<text x="339.8" y="36">D</text>
<text x="354.9" y="36">E</text>
<text x="370.1" y="36">F</text>
<text x="384.7" y="36">G</text>
<text x="401.3" y="36">H</text>
<text x="1.4" y="73.8">E</text>
<text x="416.4" y="73.8">E</text>
<text x="1.4" y="124.6">D</text>
<text x="416.4" y="124.6">D</text>
<text x="1.4" y="175.4">C</text>
<text x="416.4" y="175.4">C</text>
<text x="1.4" y="226.2">B</text>
<text x="416.4" y="226.2">B</text>
<text x="1.4" y="275.1">A</text>
<text x="416.4" y="275.1">A</text>
<text x="12.2" y="296">10</text>
<text x="50.7" y="296">9</text>
<text x="95.9" y="296">8</text>
<text x="141.1" y="296">7</text>
<text x="186.3" y="296">6</text>
<text x="231.5" y="296">5</text>
<text x="276.7" y="296">4</text>
<text x="321.9" y="296">3</text>
<text x="367.1" y="296">2</text>
<text x="404.3" y="296">1</text>
</g>
<g font-size="3.9">
<text x="270.3" y="252">mm</text>
<text x="284.3" y="252">NTS</text>
</g>
<g font-size="3.5">
<text x="38.5" y="43.7">87831-0419</text>
<text x="76.9" y="43.7">N.A</text>
<text x="108.9" y="43.7">N.A</text>
<text x="142.8" y="43.7">1</text>
<text x="38.5" y="51.7">87831-0420</text>
<text x="76.9" y="51.7">N.A</text>
<text x="108.9" y="51.7">N.A</text>
<text x="142.8" y="51.7">2</text>
<text x="38.5" y="59.7">87831-0421</text>
<text x="76.9" y="59.7">N.A</text>
<text x="108.9" y="59.7">N.A</text>
<text x="142.8" y="59.7">3</text>
<text x="166.9" y="55.7">N.A</text>
<text x="186.9" y="55.7">N.A</text>
<text x="206.3" y="55.7">YES</text>
<text x="226.9" y="55.7">N.A</text>
<text x="253.9" y="55.7">N.A</text>
<text x="278.4" y="55.7">N.A</text>
<text x="368.4" y="55.7">N.A</text>
<text x="382.9" y="55.7">2.50</text>
<text x="38.5" y="67.7">87831-0436</text>
<text x="76.9" y="67.7">N.A</text>
<text x="108.9" y="67.7">N.A</text>
<text x="142.8" y="67.7">4</text>
<text x="38.5" y="75.7">87831-0441</text>
<text x="70.5" y="75.7">87831-0456</text>
<text x="108.9" y="75.7">N.A</text>
<text x="142.8" y="75.7">2</text>
<text x="38.5" y="83.7">87831-0442</text>
<text x="76.9" y="83.7">N.A</text>
<text x="102.5" y="83.7">87831-5565</text>
<text x="142.8" y="83.7">3</text>
<text x="166.9" y="79.7">N.A</text>
<text x="186.3" y="79.7">YES</text>
<text x="206.3" y="79.7">YES</text>
<text x="226.9" y="79.7">N.A</text>
<text x="253.9" y="79.7">N.A</text>
<text x="278.4" y="79.7">N.A</text>
<text x="382.9" y="79.7">2.50</text>
<text x="395" y="79.7">3.60±0.20</text>
<text x="23.3" y="87.7">4</text>
<text x="292.9" y="87.7">2.00</text>
<text x="307.9" y="87.7">4.85</text>
<text x="322.9" y="87.7">6.65</text>
<text x="337.9" y="87.7">5.00</text>
<text x="353.4" y="87.7">N.A</text>
<text x="38.5" y="91.7">87831-5141</text>
<text x="76.9" y="91.7">N.A</text>
<text x="108.9" y="91.7">N.A</text>
<text x="142.8" y="91.7">2</text>
<text x="166.9" y="95.7">N.A</text>
<text x="186.3" y="95.7">YES</text>
<text x="206.3" y="95.7">YES</text>
<text x="226.9" y="95.7">N.A</text>
<text x="253.9" y="95.7">N.A</text>
<text x="278.4" y="95.7">N.A</text>
<text x="382.9" y="95.7">3.50</text>
<text x="38.5" y="99.7">87831-5142</text>
<text x="76.9" y="99.7">N.A</text>
<text x="108.9" y="99.7">N.A</text>
<text x="142.8" y="99.7">3</text>
<text x="38.5" y="107.7">87831-6141</text>
<text x="76.9" y="107.7">N.A</text>
<text x="108.9" y="107.7">N.A</text>
<text x="142.8" y="107.7">2</text>
<text x="367.9" y="103.7">1.00</text>
<text x="166.9" y="111.7">N.A</text>
<text x="186.3" y="111.7">YES</text>
<text x="206.3" y="111.7">YES</text>
<text x="226.9" y="111.7">N.A</text>
<text x="253.9" y="111.7">N.A</text>
<text x="278.4" y="111.7">N.A</text>
<text x="382.9" y="111.7">2.80</text>
<text x="38.5" y="115.7">87831-6142</text>
<text x="76.9" y="115.7">N.A</text>
<text x="108.9" y="115.7">N.A</text>
<text x="142.8" y="115.7">3</text>
<text x="38.5" y="123.7">87831-0443</text>
<text x="76.9" y="123.7">N.A</text>
<text x="108.9" y="123.7">N.A</text>
<text x="142.8" y="123.7">2</text>
<text x="401.8" y="125.2">+0.15</text>
<text x="38.5" y="131.7">87831-0444</text>
<text x="76.9" y="131.7">N.A</text>
<text x="108.9" y="131.7">N.A</text>
<text x="142.8" y="131.7">3</text>
<text x="166.9" y="127.7">N.A</text>
<text x="186.3" y="127.7">YES</text>
<text x="206.9" y="127.7">N.A</text>
<text x="226.3" y="127.7">YES</text>
<text x="253.9" y="127.7">N.A</text>
<text x="278.4" y="127.7">N.A</text>
<text x="382.9" y="127.7">2.50</text>
<text x="395" y="127.7">3.60</text>
<text x="401.8" y="130.2">-0.10</text>
<text x="19.8" y="232">PLATING OPTIONS:</text>
<text x="19.8" y="236.4">1 - 0.05-0.13µm/2-5µin GOLD IN CONTACT AREA AND</text>
<text x="26.6" y="240.9">1.88µm/75µin MIN. MATTE TIN IN SOLDER TAIL AREA OVER</text>
<text x="26.6" y="245.3">1.27µm/50µin MIN. NICKEL OVERALL.</text>
<text x="19.8" y="249.7">2 - 0.38µm/15µin GOLD IN CONTACT AREA AND</text>
<text x="26.6" y="254.2">1.88µm/75µin MIN. MATTE TIN IN SOLDER TAIL AREA OVER</text>
<text x="19.8" y="263.1">3 - 0.76µm/30µin GOLD IN CONTACT AREA AND</text>
<text x="26.6" y="258.6">1.27µm/50µin MIN. NICKEL OVERALL.</text>
<text x="26.6" y="267.5">1.88µm/75µin MIN. MATTETIN IN SOLDER TAIL AREA OVER</text>
<text x="26.6" y="271.9">1.27µm/50µin MIN. NICKEL OVERALL.</text>
<text x="19.8" y="276.4">4 - 2.50µm/100µin MIN. MATTE TIN OVER 1.25µm/50µin MIN. NICKEL OVERALL.</text>
<text x="320.4" y="290.6">A3-SIZE</text>
</g>
<text font-size="3.4" x="336.5" y="290.6">87831</text>
<g font-size="3.2">
<text x="391.3" y="281.9">PSD</text>
<text x="400.1" y="281.9">001</text>
</g>
<g font-size="2.8">
<text x="297.2" y="268.6">CHK'D: NMANE02</text>
<text x="297.2" y="275.9">INITIAL REVISION:</text>
<text x="308.3" y="272.2">MRAMAKRISHNA</text>
<text x="6.1" y="291">DOCUMENT STATUS</text>
<text x="37.4" y="291">P1</text>
<text x="45" y="291">RELEASE DATE</text>
<text x="70.1" y="291">2019/07/09</text>
<text x="88.7" y="291">06:47:12</text>
</g>
<g font-size="2.7">
<text x="297.2" y="264.9">DRWN: NMANE02</text>
<text x="335.6" y="264.9">2019/03/25</text>
<text x="335.6" y="268.5">2019/07/09</text>
<text x="297.2" y="272.2">APPR:</text>
<text x="335.6" y="272.2">2019/07/09</text>
<text x="297.2" y="279.6">DRWN: GMENARLY</text>
<text x="337.1" y="279.6">2015/04/15</text>
<text x="297.2" y="283.3">APPR:</text>
<text x="308.3" y="283.3">KHLIM</text>
<text x="337.1" y="283.3">2015/06/29</text>
</g>
<g font-size="2.6">
<text x="256.6" y="246.2">SYMBOLS</text>
<text x="260.9" y="251.1">=</text>
<text x="264.2" y="251.1">0</text>
<text x="260.9" y="256">=</text>
<text x="264.2" y="256">0</text>
<text x="260.9" y="260.9">=</text>
<text x="264.2" y="260.9">0</text>
<text x="297.2" y="261.2">EC NO:</text>
<text x="308.3" y="261.2">619055</text>
<text x="349.8" y="263">2MM PITCH, THROUGH HOLE VERTICAL SHROUDED</text>
<text x="375.3" y="259.8">MILLIGRID</text>
<text x="260.9" y="265.8">=</text>
<text x="264.2" y="265.9">0</text>
<text x="376.7" y="266.3">HEADER</text>
<text x="260.9" y="270.8">=</text>
<text x="260.9" y="275.7">=</text>
<text x="264.2" y="270.8">0</text>
<text x="264.2" y="275.7">0</text>
<text x="361.7" y="272.9">PRODUCT CUSTOMER DRAWING</text>
<text x="260.9" y="280.6">=</text>
<text x="264.2" y="280.6">0</text>
<text x="260.9" y="285.5">=</text>
<text x="264.2" y="285.5">0</text>
<text x="260.9" y="290.5">=</text>
<text x="264.2" y="290.5">0</text>
<text x="352.9" y="290.4">SEE TABLE</text>
<text x="372.9" y="290.4">GENERAL MARKET</text>
<text x="402.5" y="290.4">3 OF 14</text>
</g>
<text font-size="2.3" x="297.1" y="248.1">CURRENT REV DESC: ADDED BTB DIST.</text>
<g font-size="1.9">
<text x="267.6" y="244.9">THIS DRAWING CONTAINS INFORMATION THAT IS PROPRIETARY TO MOLEX ELECTRONIC TECHNOLOGIES, LLC AND SHOULD NOT BE USED WITHOUT WRITTEN PERMISSION</text>
<text x="270.3" y="255.6">GENERAL TOLERANCES</text>
<text x="272.6" y="258">(UNLESS SPECIFIED)</text>
<text x="281" y="261.4">MM</text>
<text x="289.4" y="261.4">INCH</text>
<text x="267.6" y="264.6">4 PLACES</text>
<text x="267.6" y="268.3">3 PLACES</text>
<text x="278.3" y="264.6">±</text>
<text x="278.3" y="268.3">±</text>
<text x="287.8" y="264.6">±</text>
<text x="287.8" y="268.3">±</text>
<text x="267.6" y="272">2 PLACES</text>
<text x="267.6" y="275.7">1 PLACE</text>
<text x="278.3" y="272">±</text>
<text x="278.3" y="275.7">±</text>
<text x="282.2" y="272">0.2</text>
<text x="287.8" y="272">±</text>
<text x="287.8" y="275.7">±</text>
<text x="267.6" y="279.4">0 PLACES</text>
<text x="278.3" y="279.4">±</text>
<text x="287.8" y="279.4">±</text>
<text x="270.3" y="283">ANGULAR TOL</text>
<text x="271.1" y="286.3">DRAFT WHERE APPLICABLE</text>
<text x="287.8" y="283">±</text>
<text x="290.7" y="283">3.0 °</text>
<text x="273.9" y="291.2">WITHIN DIMENSIONS</text>
<text x="276.3" y="288.8">MUST REMAIN</text>
</g>
<text font-size="1.7" x="407.2" y="276.2">REVISION</text>
<g font-size="1.5">
<text x="267.4" y="247.2">DIMENSION UNITS</text>
<text x="285.8" y="247.2">SCALE</text>
<text x="349.3" y="276.2">DOCUMENT NUMBER</text>
<text x="390.7" y="276.2">DOC TYPE</text>
<text x="399" y="276.2">DOC PART</text>
<text x="297.7" y="285.9">THIRD ANGLE PROJECTION</text>
<text x="323" y="285.9">DRAWING</text>
<text x="338.6" y="285.9">SERIES</text>
<text x="349.3" y="285.8">MATERIAL NUMBER</text>
<text x="371.4" y="285.9">CUSTOMER</text>
<text x="400.7" y="285.9">SHEET NUMBER</text>
</g>
<text font-size="1.3" x="257.1" y="290.1">C</text>
<g font-size="1.1">
<text x="5" y="293.6">FORMAT: Met-lega-master-tb-prod-A3</text>
<text x="5" y="295">REVISION: D</text>
<text x="5" y="296.4">DATE: 2018/01/18</text>
</g>
</svg>
